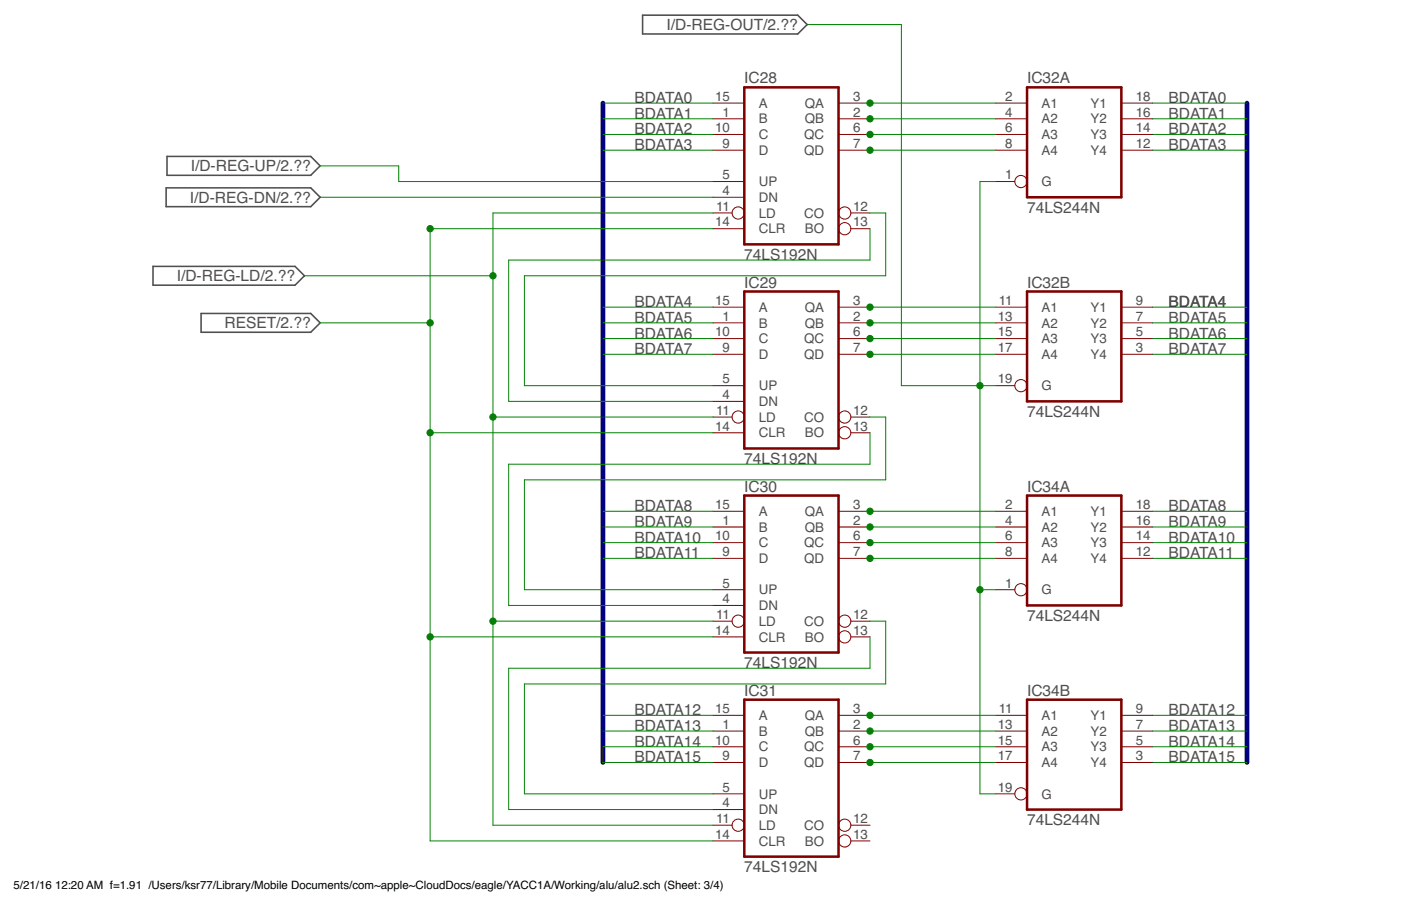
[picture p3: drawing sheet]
<svg xmlns="http://www.w3.org/2000/svg" width="432mm" height="279mm" viewBox="0 0 432 279" stroke-linecap="round" stroke-linejoin="round" font-family="sans-serif">
<path d="M198.1 4.7h47.8l2.9 2.9-2.9 2.9h-47.8zM51.2 57.9h44.6l2.9 2.9-2.9 2.9h-44.6zM51.5 48.2h44.3l2.9 3-2.9 2.9h-44.3zM47.2 82.1h43.7l2.9 2.9-2.9 2.9h-43.7zM62 96.7h33.8l2.9 2.9-2.9 2.9h-33.8z" fill="none" stroke="#505050" stroke-width=".49"/>
<path d="M229.4 26.9h29v48.5h-29zM316.5 26.9h29.1v33.9h-29.1zM229.4 89.9h29v48.4h-29zM316.5 89.9h29.1v33.9h-29.1zM229.4 152.8h29v48.4h-29zM316.5 152.8h29.1v33.9h-29.1zM229.4 215.8h29v48.4h-29zM316.5 215.8h29.1v33.9h-29.1z" fill="none" stroke="#800000" stroke-width=".78"/>
<g fill="none" stroke="#800000" stroke-width=".31">
<path d="M219.7 36.6h9.7M219.7 31.8h9.7M258.4 36.6h9.7M258.4 31.8h9.7M306.9 36.6h9.6M306.9 31.8h9.6M345.6 36.6h9.7M345.6 31.8h9.7M219.7 56h9.7M219.7 41.5h9.7M219.7 46.3h9.7M258.4 41.5h9.7"/>
<path d="M258.4 46.3h9.7M306.9 56h5.9M306.9 41.5h9.6M306.9 46.3h9.6M345.6 41.5h9.7M345.6 46.3h9.7M219.7 60.8h9.7M219.7 65.7h5.9M219.7 70.5h9.7M262.2 65.7h5.9M262.2 70.5h5.9M219.7 99.6h9.7"/>
<path d="M219.7 94.7h9.7M258.4 99.6h9.7M258.4 94.7h9.7M306.9 99.6h9.6M306.9 94.7h9.6M345.6 99.6h9.7M345.6 94.7h9.7M219.7 118.9h9.7M219.7 104.4h9.7M219.7 109.3h9.7M258.4 104.4h9.7M258.4 109.3h9.7"/>
<path d="M306.9 118.9h5.9M306.9 104.4h9.6M306.9 109.3h9.6M345.6 104.4h9.7M345.6 109.3h9.7M219.7 123.8h9.7M219.7 128.6h5.9M219.7 133.5h9.7M262.2 128.6h5.9M262.2 133.5h5.9M219.7 157.7h9.7M258.4 157.7h9.7"/>
<path d="M306.9 157.7h9.6M345.6 157.7h9.7M219.7 162.5h9.7M219.7 167.3h9.7M219.7 172.2h9.7M258.4 162.5h9.7M258.4 167.3h9.7M258.4 172.2h9.7M306.9 162.5h9.6M306.9 167.3h9.6M306.9 172.2h9.6M345.6 162.5h9.7"/>
<path d="M345.6 167.3h9.7M345.6 172.2h9.7M219.7 186.7h9.7M219.7 181.9h9.7M219.7 191.6h5.9M219.7 196.4h9.7M262.2 191.6h5.9M262.2 196.4h5.9M306.9 181.9h5.9M219.7 225.4h9.7M219.7 220.6h9.7M219.7 230.3h9.7"/>
<path d="M219.7 235.1h9.7M258.4 225.4h9.7M258.4 220.6h9.7M258.4 230.3h9.7M258.4 235.1h9.7M306.9 225.4h9.6M306.9 220.6h9.6M306.9 230.3h9.6M306.9 235.1h9.6M345.6 225.4h9.7M345.6 220.6h9.7M345.6 230.3h9.7"/>
<path d="M345.6 235.1h9.7M219.7 249.7h9.7M219.7 244.8h9.7M219.7 254.5h5.9M219.7 259.3h9.7M262.2 254.5h5.9M262.2 259.3h5.9M306.9 244.8h5.9"/>
<circle cx="314.7" cy="56" r="1.88"/>
<circle cx="227.5" cy="65.7" r="1.88"/>
<circle cx="260.3" cy="70.5" r="1.88"/>
<circle cx="260.3" cy="65.7" r="1.88"/>
<circle cx="314.7" cy="118.9" r="1.88"/>
<circle cx="227.5" cy="128.6" r="1.88"/>
<circle cx="260.3" cy="133.5" r="1.88"/>
<circle cx="260.3" cy="128.6" r="1.88"/>
<circle cx="227.5" cy="191.6" r="1.88"/>
<circle cx="260.3" cy="196.4" r="1.88"/>
<circle cx="260.3" cy="191.6" r="1.88"/>
<circle cx="314.7" cy="181.9" r="1.88"/>
<circle cx="227.5" cy="254.5" r="1.88"/>
<circle cx="260.3" cy="254.5" r="1.88"/>
<circle cx="260.3" cy="259.3" r="1.88"/>
<circle cx="314.7" cy="244.8" r="1.88"/>
</g>
<path d="M185.8 31.8v203.3M384.3 31.8v203.3" fill="none" stroke="#000080" stroke-width="1.5"/>
<g fill="none" stroke="#008000" stroke-width=".31">
<path d="M248.8 7.6h29v111.3h29.1M185.8 31.8h33.9M185.8 36.6h33.9M268.1 31.8h38.8M268.1 36.6h38.8M355.3 31.8h29M355.3 36.6h29M98.7 51.2h24.2v4.8h96.8M185.8 41.5h33.9M185.8 46.3h33.9M268.1 41.5h38.8M268.1 46.3h38.8"/>
<path d="M306.9 56h-4.9v188.8h4.9M355.3 41.5h29M355.3 46.3h29M98.7 60.8h121M219.7 70.5h-87.1v188.8h87.1M219.7 65.7h-67.8v188.8h67.8M268.1 65.7h4.9v19.3h-111.4v33.9h58.1M268.1 70.5v9.7h-111.3v43.6h62.9M93.8 85h58.1M98.7 99.6h33.9M185.8 94.7h33.9M185.8 99.6h33.9"/>
<path d="M268.1 94.7h38.8M268.1 99.6h38.8M355.3 94.7h29M355.3 99.6h29M185.8 104.4h33.9M185.8 109.3h33.9M268.1 104.4h38.8M268.1 109.3h38.8M355.3 104.4h29M355.3 109.3h29M132.6 133.5h87.1M151.9 128.6h67.8"/>
<path d="M268.1 128.6h4.9v19.4h-111.4v33.9h58.1M268.1 133.5v9.7h-111.3v43.5h62.9M185.8 157.7h33.9M268.1 157.7h38.8M355.3 157.7h29M185.8 162.5h33.9M185.8 167.3h33.9M185.8 172.2h33.9M268.1 162.5h38.8M268.1 167.3h38.8M268.1 172.2h38.8M355.3 162.5h29"/>
<path d="M355.3 167.3h29M355.3 172.2h29M132.6 196.4h87.1M151.9 191.6h67.8M268.1 191.6h4.9v19.3h-111.4v33.9h58.1M268.1 196.4v9.7h-111.3v43.6h62.9M302 181.9h4.9M185.8 220.6h33.9M185.8 225.4h33.9M219.7 230.3h-33.9v4.8h33.9M268.1 220.6h38.8M268.1 225.4h38.8"/>
<path d="M268.1 230.3h38.8M268.1 235.1h38.8M355.3 220.6h29M355.3 225.4h29M355.3 230.3h29M355.3 235.1h29"/>
</g>
<g fill="#008000" stroke="#008000" stroke-width=".31">
<circle cx="132.6" cy="70.5" r=".97"/>
<circle cx="132.6" cy="133.5" r=".97"/>
<circle cx="132.6" cy="196.4" r=".97"/>
<circle cx="132.6" cy="99.6" r=".97"/>
<circle cx="151.9" cy="191.6" r=".97"/>
<circle cx="151.9" cy="128.6" r=".97"/>
<circle cx="151.9" cy="85" r=".97"/>
<circle cx="302" cy="118.9" r=".97"/>
<circle cx="302" cy="181.9" r=".97"/>
<circle cx="268.1" cy="31.8" r=".97"/>
<circle cx="268.1" cy="36.6" r=".97"/>
<circle cx="268.1" cy="41.5" r=".97"/>
<circle cx="268.1" cy="46.3" r=".97"/>
<circle cx="268.1" cy="94.7" r=".97"/>
<circle cx="268.1" cy="99.6" r=".97"/>
<circle cx="268.1" cy="104.4" r=".97"/>
<circle cx="268.1" cy="109.3" r=".97"/>
<circle cx="268.1" cy="157.7" r=".97"/>
<circle cx="268.1" cy="162.5" r=".97"/>
<circle cx="268.1" cy="167.3" r=".97"/>
<circle cx="268.1" cy="172.2" r=".97"/>
<circle cx="268.1" cy="220.6" r=".97"/>
<circle cx="268.1" cy="225.4" r=".97"/>
<circle cx="268.1" cy="230.3" r=".97"/>
<circle cx="268.1" cy="235.1" r=".97"/>
</g>
<g font-size="4.8" fill="#505050">
<text x="205.5" y="9.3">I/D-REG-OUT/2.??</text>
<text x="229.4" y="25.7">IC28</text>
<text x="316.6" y="25.7">IC32A</text>
<text x="195.5" y="31.8">BDATA0</text>
<text x="360.1" y="31.8">BDATA0</text>
<text x="195.5" y="36.6">BDATA1</text>
<text x="195.5" y="41.5">BDATA2</text>
<text x="360.1" y="36.6">BDATA1</text>
<text x="360.1" y="41.5">BDATA2</text>
<text x="195.5" y="46.3">BDATA3</text>
<text x="360.1" y="46.3">BDATA3</text>
<text x="58.8" y="52.8">I/D-REG-UP/2.??</text>
<text x="58.6" y="62.5">I/D-REG-DN/2.??</text>
<text x="316.6" y="65.7">74LS244N</text>
<text x="229.4" y="80.2">74LS192N</text>
<text x="54.5" y="86.7">I/D-REG-LD/2.??</text>
<text x="229.4" y="88.7">IC29</text>
<text x="316.6" y="88.7">IC32B</text>
<text x="195.5" y="94.7">BDATA4</text>
<text x="360.1" y="94.7">BDATA4</text>
<text x="69.2" y="101.3">RESET/2.??</text>
<text x="195.5" y="99.6">BDATA5</text>
<text x="360.1" y="99.6">BDATA5</text>
<text x="195.5" y="104.4">BDATA6</text>
<text x="360.1" y="104.4">BDATA6</text>
<text x="195.5" y="109.3">BDATA7</text>
<text x="360.1" y="109.3">BDATA7</text>
<text x="316.6" y="128.6">74LS244N</text>
<text x="229.4" y="143.1">74LS192N</text>
<text x="229.4" y="151.6">IC30</text>
<text x="316.6" y="151.6">IC34A</text>
<text x="195.5" y="157.7">BDATA8</text>
<text x="360.1" y="157.7">BDATA8</text>
<text x="195.5" y="162.5">BDATA9</text>
<text x="195.5" y="167.3">BDATA10</text>
<text x="360.1" y="162.5">BDATA9</text>
<text x="360.1" y="167.3">BDATA10</text>
<text x="195.5" y="172.2">BDATA11</text>
<text x="360.1" y="172.2">BDATA11</text>
<text x="316.6" y="191.6">74LS244N</text>
<text x="229.4" y="206.1">74LS192N</text>
<text x="229.4" y="214.6">IC31</text>
<text x="316.6" y="214.6">IC34B</text>
<text x="195.5" y="220.6">BDATA12</text>
<text x="360.1" y="220.6">BDATA12</text>
<text x="195.5" y="225.4">BDATA13</text>
<text x="360.1" y="225.4">BDATA13</text>
<text x="195.5" y="230.3">BDATA14</text>
<text x="360.1" y="230.3">BDATA14</text>
<text x="195.5" y="235.1">BDATA15</text>
<text x="360.1" y="235.1">BDATA15</text>
<text x="316.6" y="254.5">74LS244N</text>
<text x="229.4" y="269">74LS192N</text>
</g>
<g font-size="4.1" fill="#505050">
<text x="220.4" y="31.1">15</text>
<text x="222.7" y="36">1</text>
<text x="233.9" y="33.2">A</text>
<text x="248.1" y="33.2">QA</text>
<text x="262.9" y="36">2</text>
<text x="262.9" y="31.1">3</text>
<text x="309.8" y="31.1">2</text>
<text x="309.8" y="36">4</text>
<text x="321" y="33.2">A1</text>
<text x="336.1" y="33.2">Y1</text>
<text x="350.1" y="36">16</text>
<text x="350.1" y="31.1">18</text>
<text x="220.4" y="40.8">10</text>
<text x="233.9" y="38.1">B</text>
<text x="248.1" y="38.1">QB</text>
<text x="262.9" y="40.8">6</text>
<text x="309.8" y="40.8">6</text>
<text x="321" y="38.1">A2</text>
<text x="336.1" y="38.1">Y2</text>
<text x="350.1" y="40.8">14</text>
<text x="222.7" y="45.6">9</text>
<text x="233.9" y="47.8">D</text>
<text x="233.9" y="42.9">C</text>
<text x="247.8" y="42.9">QC</text>
<text x="247.8" y="47.8">QD</text>
<text x="262.9" y="45.6">7</text>
<text x="309.8" y="45.6">8</text>
<text x="321" y="42.9">A3</text>
<text x="321" y="47.8">A4</text>
<text x="336.1" y="47.8">Y4</text>
<text x="336.1" y="42.9">Y3</text>
<text x="350.1" y="45.6">12</text>
<text x="222.7" y="55.3">5</text>
<text x="233.9" y="57.4">UP</text>
<text x="309.8" y="55.3">1</text>
<text x="321" y="57.4">G</text>
<text x="220.7" y="65">11</text>
<text x="222.7" y="60.2">4</text>
<text x="233.9" y="62.3">DN</text>
<text x="262.9" y="65">12</text>
<text x="220.4" y="69.8">14</text>
<text x="233.9" y="67.1">LD</text>
<text x="233.9" y="72">CLR</text>
<text x="247.8" y="67.1">CO</text>
<text x="248.1" y="72">BO</text>
<text x="262.9" y="69.8">13</text>
<text x="220.4" y="94">15</text>
<text x="262.9" y="94">3</text>
<text x="307.8" y="94">11</text>
<text x="350.1" y="94">9</text>
<text x="222.7" y="98.9">1</text>
<text x="233.9" y="101">B</text>
<text x="233.9" y="96.2">A</text>
<text x="248.1" y="101">QB</text>
<text x="248.1" y="96.2">QA</text>
<text x="262.9" y="98.9">2</text>
<text x="307.5" y="98.9">13</text>
<text x="321" y="96.2">A1</text>
<text x="321" y="101">A2</text>
<text x="336.1" y="101">Y2</text>
<text x="336.1" y="96.2">Y1</text>
<text x="350.1" y="98.9">7</text>
<text x="220.4" y="103.7">10</text>
<text x="233.9" y="105.9">C</text>
<text x="247.8" y="105.9">QC</text>
<text x="262.9" y="103.7">6</text>
<text x="307.5" y="103.7">15</text>
<text x="321" y="105.9">A3</text>
<text x="336.1" y="105.9">Y3</text>
<text x="350.1" y="103.7">5</text>
<text x="222.7" y="108.6">9</text>
<text x="233.9" y="110.7">D</text>
<text x="247.8" y="110.7">QD</text>
<text x="262.9" y="108.6">7</text>
<text x="307.5" y="108.6">17</text>
<text x="321" y="110.7">A4</text>
<text x="336.1" y="110.7">Y4</text>
<text x="350.1" y="108.6">3</text>
<text x="222.7" y="118.3">5</text>
<text x="307.5" y="118.3">19</text>
<text x="222.7" y="123.1">4</text>
<text x="233.9" y="125.2">DN</text>
<text x="233.9" y="120.4">UP</text>
<text x="321" y="120.4">G</text>
<text x="220.7" y="127.9">11</text>
<text x="233.9" y="130.1">LD</text>
<text x="247.8" y="130.1">CO</text>
<text x="262.9" y="127.9">12</text>
<text x="220.4" y="132.8">14</text>
<text x="233.9" y="134.9">CLR</text>
<text x="248.1" y="134.9">BO</text>
<text x="262.9" y="132.8">13</text>
<text x="220.4" y="157">15</text>
<text x="222.7" y="161.8">1</text>
<text x="233.9" y="159.1">A</text>
<text x="248.1" y="159.1">QA</text>
<text x="262.9" y="161.8">2</text>
<text x="262.9" y="157">3</text>
<text x="309.8" y="157">2</text>
<text x="309.8" y="161.8">4</text>
<text x="321" y="159.1">A1</text>
<text x="336.1" y="159.1">Y1</text>
<text x="350.1" y="161.8">16</text>
<text x="350.1" y="157">18</text>
<text x="220.4" y="166.7">10</text>
<text x="233.9" y="164">B</text>
<text x="248.1" y="164">QB</text>
<text x="262.9" y="166.7">6</text>
<text x="309.8" y="166.7">6</text>
<text x="321" y="164">A2</text>
<text x="336.1" y="164">Y2</text>
<text x="350.1" y="166.7">14</text>
<text x="222.7" y="171.5">9</text>
<text x="233.9" y="173.6">D</text>
<text x="233.9" y="168.8">C</text>
<text x="247.8" y="168.8">QC</text>
<text x="247.8" y="173.6">QD</text>
<text x="262.9" y="171.5">7</text>
<text x="309.8" y="171.5">8</text>
<text x="321" y="168.8">A3</text>
<text x="321" y="173.6">A4</text>
<text x="336.1" y="173.6">Y4</text>
<text x="336.1" y="168.8">Y3</text>
<text x="350.1" y="171.5">12</text>
<text x="222.7" y="181.2">5</text>
<text x="233.9" y="183.3">UP</text>
<text x="309.8" y="181.2">1</text>
<text x="321" y="183.3">G</text>
<text x="220.7" y="190.9">11</text>
<text x="222.7" y="186">4</text>
<text x="233.9" y="188.2">DN</text>
<text x="262.9" y="190.9">12</text>
<text x="220.4" y="195.7">14</text>
<text x="233.9" y="193">LD</text>
<text x="233.9" y="197.9">CLR</text>
<text x="247.8" y="193">CO</text>
<text x="248.1" y="197.8">BO</text>
<text x="262.9" y="195.7">13</text>
<text x="220.4" y="219.9">15</text>
<text x="262.9" y="219.9">3</text>
<text x="307.8" y="219.9">11</text>
<text x="350.1" y="219.9">9</text>
<text x="222.7" y="224.8">1</text>
<text x="233.9" y="226.9">B</text>
<text x="233.9" y="222.1">A</text>
<text x="248.1" y="226.9">QB</text>
<text x="248.1" y="222.1">QA</text>
<text x="262.9" y="224.8">2</text>
<text x="307.5" y="224.8">13</text>
<text x="321" y="222.1">A1</text>
<text x="321" y="226.9">A2</text>
<text x="336.1" y="226.9">Y2</text>
<text x="336.1" y="222.1">Y1</text>
<text x="350.1" y="224.8">7</text>
<text x="220.4" y="229.6">10</text>
<text x="233.9" y="231.7">C</text>
<text x="247.8" y="231.7">QC</text>
<text x="262.9" y="229.6">6</text>
<text x="307.5" y="229.6">15</text>
<text x="321" y="231.7">A3</text>
<text x="336.1" y="231.7">Y3</text>
<text x="350.1" y="229.6">5</text>
<text x="222.7" y="234.5">9</text>
<text x="233.9" y="236.6">D</text>
<text x="247.8" y="236.6">QD</text>
<text x="262.9" y="234.5">7</text>
<text x="307.5" y="234.5">17</text>
<text x="321" y="236.6">A4</text>
<text x="336.1" y="236.6">Y4</text>
<text x="350.1" y="234.5">3</text>
<text x="222.7" y="244.1">5</text>
<text x="307.5" y="244.1">19</text>
<text x="222.7" y="249">4</text>
<text x="233.9" y="251.1">DN</text>
<text x="233.9" y="246.3">UP</text>
<text x="321" y="246.3">G</text>
<text x="220.7" y="253.8">11</text>
<text x="233.9" y="255.9">LD</text>
<text x="247.8" y="255.9">CO</text>
<text x="262.9" y="253.8">12</text>
<text x="220.4" y="258.7">14</text>
<text x="233.9" y="260.8">CLR</text>
<text x="248.1" y="260.8">BO</text>
<text x="262.9" y="258.7">13</text>
</g>
<g font-size="3.5">
<text x="4.2" y="274.2">5/21/16</text>
<text x="17" y="274.2">12:20 AM f=1.91 /Users/ksr77/Library/Mobile Documents/com~apple~CloudDocs/eagle/YACC1A/Working/alu/alu2.sch (Sheet: 3/4)</text>
</g>
</svg>
